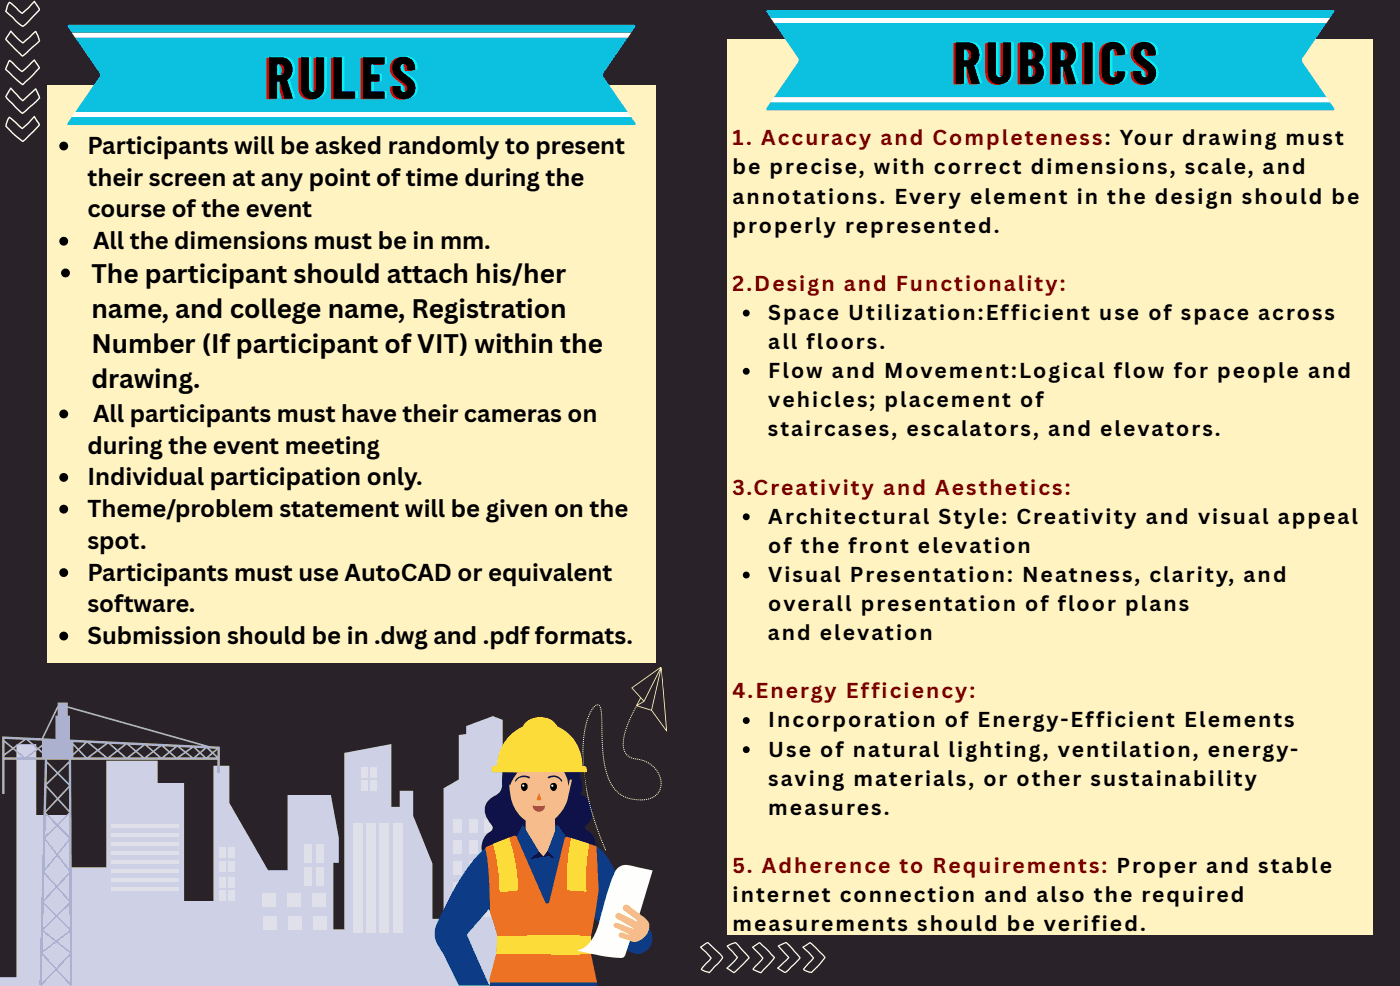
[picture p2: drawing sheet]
<svg xmlns="http://www.w3.org/2000/svg" width="210mm" height="148mm" viewBox="0 0 210 148" stroke-linecap="round" stroke-linejoin="round" font-family="sans-serif">
<path d="M0 0h209.9v147.8h-209.9z" fill="#292229"/>
<g fill="#fff3c2">
<path d="M7.1 12.7h91.3v86.7h-91.3z"/>
<path d="M109.2 5.9h96.8v134.4h-96.8z"/>
</g>
<g fill="#0cc0df">
<path d="M10.2 3.8l85-.1 .2 .2-.7 1h-83.9l-.6-.9z"/>
<path d="M10.8 17.6h83.9l.7 1-.2 .2-85-.1v-.2z"/>
<path d="M11.3 5.7h82.9l-3.7 5.4 .1 .4 3.6 5.3h-82.9l3.7-5.4-.1-.5z"/>
</g>
<g fill="#fff">
<path d="M10.8 4.9h83.9l-.5 .8h-82.9z"/>
<path d="M11.3 16.8h82.9l.5 .8h-83.9z"/>
</g>
<g fill="#0cc0df">
<path d="M115 1.5h85l.2 .1-.6 1.1h-84l-.6-.9z"/>
<path d="M115.6 15.3h84l.6 1.1-.2 .1h-85v-.3z"/>
<path d="M116.2 3.4h82.9l-3.7 5.5v.4l3.7 5.3h-82.9l3.7-5.5-.1-.4z"/>
</g>
<g fill="#fff">
<path d="M115.6 2.7h84l-.5 .7h-82.9z"/>
<path d="M116.2 14.6h82.9l.5 .7h-84z"/>
</g>
<path d="M2.5 111.6h2.9v10.7h5.3v7.8h5.3v-16h7.6v3.4h4v17.6h4.4v-20.2h2.4v5.5l5.8 10.1h3v-11.2h6.4l1.2 6.4v3.7h-.8v10h1.7v-26.5l7-1.3v9.4h1.3v-2.4h2v3.8l2.9 7.2v8.2h1.7v-19.6l2.2-1.3v-6.6l1.1-.2v-1.2l4.1-1.5 1.4 .6v8.1h.7v7.1h1.3v23.4h2.5v1.3h-79.9v-1.3h2.5z" fill-rule="evenodd" fill="#ced0e5"/>
<g fill="#dfe0ea">
<path d="M72.7 122.9h1.3v2.1h-1.3z" fill-rule="evenodd"/>
<path d="M70.3 122.9h1.3v2.1h-1.3z" fill-rule="evenodd"/>
<path d="M68 122.9h1.2v2.1h-1.2z" fill-rule="evenodd"/>
<path d="M72.7 126h1.3v2.1h-1.3z" fill-rule="evenodd"/>
<path d="M70.3 126h1.3v2.1h-1.3z" fill-rule="evenodd"/>
<path d="M68 126h1.2v2.1h-1.2z" fill-rule="evenodd"/>
<path d="M72.7 129.2h1.3v2h-1.3z" fill-rule="evenodd"/>
<path d="M70.3 129.2h1.3v2h-1.3z" fill-rule="evenodd"/>
<path d="M68 129.2h1.2v2h-1.2z" fill-rule="evenodd"/>
<path d="M72.7 132.3h1.3v2.1h-1.3z" fill-rule="evenodd"/>
<path d="M70.3 132.3h1.3v2.1h-1.3z" fill-rule="evenodd"/>
<path d="M68 132.3h1.2v2.1h-1.2z" fill-rule="evenodd"/>
<path d="M72.7 135.4h1.3v2.1h-1.3z" fill-rule="evenodd"/>
<path d="M70.3 135.4h1.3v2.1h-1.3z" fill-rule="evenodd"/>
<path d="M68 135.4h1.2v2.1h-1.2z" fill-rule="evenodd"/>
<path d="M16.7 123.6h10.2v.6h-10.2z" fill-rule="evenodd"/>
<path d="M16.7 124.9h10.2v.6h-10.2z" fill-rule="evenodd"/>
<path d="M16.7 126.3h10.2v.6h-10.2z" fill-rule="evenodd"/>
<path d="M16.7 127.7h10.2v.6h-10.2z" fill-rule="evenodd"/>
<path d="M16.7 129h10.2v.6h-10.2z" fill-rule="evenodd"/>
<path d="M16.7 130.4h10.2v.6h-10.2z" fill-rule="evenodd"/>
<path d="M16.7 131.7h10.2v.6h-10.2z" fill-rule="evenodd"/>
<path d="M16.7 133.1h10.2v.6h-10.2z" fill-rule="evenodd"/>
<path d="M54.2 115h1v1.6h-1z" fill-rule="evenodd"/>
<path d="M55.5 115h1v1.6h-1z" fill-rule="evenodd"/>
<path d="M54.2 117h1v1.6h-1z" fill-rule="evenodd"/>
<path d="M55.5 117h1v1.6h-1z" fill-rule="evenodd"/>
<path d="M59 123.4h1.4v16.4h-1.4z" fill-rule="evenodd"/>
<path d="M57 123.4h1.4v16.4h-1.4z" fill-rule="evenodd"/>
<path d="M55 123.4h1.4v16.4h-1.4z" fill-rule="evenodd"/>
<path d="M53 123.4h1.5v16.4h-1.5z" fill-rule="evenodd"/>
<path d="M47.4 126.7h1.1v2.8h-1.1z" fill-rule="evenodd"/>
<path d="M45.6 126.7h1.1v2.8h-1.1z" fill-rule="evenodd"/>
<path d="M47.4 130.2h1.1v2.7h-1.1z" fill-rule="evenodd"/>
<path d="M45.6 130.2h1.1v2.7h-1.1z" fill-rule="evenodd"/>
<path d="M47 137.4h2v2h-2z" fill-rule="evenodd"/>
<path d="M43.2 137.4h2v2h-2z" fill-rule="evenodd"/>
<path d="M39.5 137.4h2v2h-2z" fill-rule="evenodd"/>
</g>
<path d="M.3 110.5v8.6h.4v-5.1h6l-.8 33.8 .3 .1 2.2-2.4 2.2 2.4 .2-.1-.1-33.8h21.9v2h.4v-4l-1.6-.1-21.2-6v-.5h-1.5v.5l-2.4 4.8zM.7 111.4l1.1 .8-1.1 .9zM.7 110.8l2.8 .2-1.5 1.1-1.3-1zM11 111.8l.6 .7-.6 .5zM5.9 112.3l.4-.3v.7zM4.3 111l2 .1v.6l-.6 .5zM11 111.3l1.7 .1-.9 .9-.8-.8zM31.4 112.3h1l-.5 .5zM32.1 112.9l.5-.4v.9zM31.3 113.6l.6-.5 .5 .5zM30.2 112.9l.8-.6 .7 .6-.7 .7zM29.4 112.2h1.2l-.6 .6zM29.4 113.6l.6-.5 .6 .5zM28 112.8l1-.6 .8 .7-.8 .7zM27.1 112.1h1.5l-.8 .6zM27 113.6l.8-.6 .8 .6zM25.6 112.8l1-.7 1 .7-1.1 .8zM24.7 112h1.5l-.8 .7zM24.6 113.6l.8-.6 .7 .6zM23.2 112.7l1.1-.8 .9 .9-1 .8zM22.2 111.8l1.6 .1-.8 .7zM22.1 113.6l.9-.7 .8 .7zM20.6 112.7l1.2-.9 1 .9-1.2 .9zM19.4 111.7l1.9 .1-.9 .7zM19.4 113.6l1-.8 .9 .8zM17.8 112.6l1.3-.9 1.1 1-1.2 .9zM16.6 111.6l2 .1-1 .7zM16.5 113.6l1.1-.8 1 .8zM14.9 112.6l1.4-1 1.1 1-1.3 1zM13.5 111.4l2.3 .1-1.1 .9zM13.5 113.6l1.2-.9 1 .9zM11.9 112.5l1.2-1.1 1.4 1.2-1.5 1zM11 113.3l.8-.7 .9 1h-1.7zM4.2 113.6l1.5-1.1 .6 .5v.6zM2.2 112.3l1.7-1.3 1.6 1.3-1.7 1.3zM8.7 106.3v1h-.4v3.5l-1.8-.1zM10.2 106.2l20.2 5.7-19.9-1v-3.6h-.3zM6.4 142.9l2-1.5 2.1 1.6-2.1 2.2zM6.5 139.8l1.7 1.4-1.8 1.4zM6.5 139.5l2-1.9 1.9 1.9-2 1.6zM6.6 135.6l1.7 1.8-1.8 1.8zM8.5 133.2l1.9 2.2-1.9 1.8-1.9-1.9zM6.7 131.1l1.6 1.9-1.7 1.9zM8.8 123.8l1.6-1.6v3.2zM6.8 125.7l1.8-1.8 1.8 1.9-1.8 2.2zM10.4 126.2v4.2l-1.7-2.2zM8.6 128.4l1.8 2.4-1.9 2-1.8-2zM6.8 126.1l1.6 2.1-1.7 2.2zM6.9 122.2l1.5 1.6-1.6 1.5zM8.7 120l1.7 1.9-1.8 1.7-1.7-1.7zM10.3 118.2l.1 3.3-1.6-1.7zM7 118.1l1.5 1.7-1.6 1.7zM7.1 114.5l1.4 1.5-1.5 1.4zM7 117.8l1.7-1.7 1.6 1.8-1.6 1.7zM8.8 116l1.5-1.5v3zM10.4 131.2v3.8l-1.7-2zM8.7 137.4l1.7-1.7v3.5zM8.6 141.2l1.8-1.4 .1 2.9zM10.5 143.4v4l-1.9-2zM6.4 143.3l1.9 2.1-2 2.1zM7.1 114h3.2v.2l-1.6 1.6-1.6-1.6zM.7 113.4l1.3-1 1.4 1.2h-2.7z" fill-rule="evenodd" fill="#abb1ce"/>
<g fill="#dfe0ea">
<path d="M46.9 134h2.1v2.1h-2.1z" fill-rule="evenodd"/>
<path d="M43.2 134h2v2.1h-2z" fill-rule="evenodd"/>
<path d="M39.4 134h2.1v2.1h-2.1z" fill-rule="evenodd"/>
<path d="M33 127.1h.9v1.6h-.9z" fill-rule="evenodd"/>
<path d="M34.3 127.1h.9v1.6h-.9z" fill-rule="evenodd"/>
<path d="M33 129.1h.9v1.6h-.9z" fill-rule="evenodd"/>
<path d="M34.3 129.1h.9v1.6h-.9z" fill-rule="evenodd"/>
<path d="M33 131.6h.9v1.6h-.9z" fill-rule="evenodd"/>
<path d="M34.3 131.6h.9v1.6h-.9z" fill-rule="evenodd"/>
<path d="M33 133.6h.9v1.6h-.9z" fill-rule="evenodd"/>
<path d="M34.3 133.6h.9v1.6h-.9z" fill-rule="evenodd"/>
</g>
<path d="M76.9 112.3a6.1 6.1 0 0 1 9.9 1.9l.3 1.1-.1 1.2a3.2 3.2 0 0 1 .1 2.6 2.75 2.75 0 0 1 .7 4.9 .96 .96 0 0 0 .7 .9 2.79 2.79 0 0 1 .6 3.2v.7a6.3 6.3 0 0 1-4.1 1.7 33 33 0 0 1-12.1-1.5 2.98 2.98 0 0 1-.5-2.6l.3-.8 .5-.6a.83 .83 0 0 0 .6-1.2 2.89 2.89 0 0 1-.8-3.4 4.4 4.4 0 0 1 1.7-1.3 1.63 1.63 0 0 0 .6-1.3 7.6 7.6 0 0 1 1.6-5.5z" fill="#0f1149"/>
<path d="M78.2 115.2a3.9 3.9 0 0 1 5.2-.4 3.1 3.1 0 0 1 1.7 2l.2 1.1 .2-1 .3 .1-.5 2.4a5.7 5.7 0 0 1-2.1 3.4l.1 2.7-1.8 4.2-2.6-4.8v-1.8a5.8 5.8 0 0 1-2.4-4.7l-.1-.7 .1-.1v.2l.5-1z" fill="#f7bc8c"/>
<path d="M80.9 119l.4 1h-.8z" fill="#ed7224"/>
<g fill="#0f1149">
<path d="M77.6 116.7a1.53 1.53 0 0 1 1.9-.1l-.1 .1a1.58 1.58 0 0 0-2.1 .5v-.1z"/>
<path d="M82.2 116.5a1.46 1.46 0 0 1 2.2 .7l-.1 .1a1.59 1.59 0 0 0-2-.6z"/>
</g>
<path d="M82.7 117.5a.57 .57 0 0 1 .9 .5 .57 .57 0 0 1-.8 .5l-.3-.5z" fill="#000001"/>
<circle cx="82.9" cy="117.9" r=".17" fill="#fefefe"/>
<path d="M78.3 117.5a.58 .58 0 0 1 .9 .5 .58 .58 0 0 1-.8 .6l-.2-.6z" fill="#000001"/>
<circle cx="78.5" cy="117.8" r=".17" fill="#fefefe"/>
<path d="M80 120.8l1.1 .1 .7-.1a.9 .9 0 0 1-.9 1 .9 .9 0 0 1-.9-1z" fill="#aa4349"/>
<path d="M78.9 123.1a3.7 3.7 0 0 0 4.4-.3v2.1l-.1 .6-1 2.6-.7 1-.6-.8-2-3.2z" fill="#f7bc8c"/>
<path d="M76.4 110.5l1.5-1.2a1.08 1.08 0 0 0 .8-.7 3.2 3.2 0 0 1 4.9 .3 6.5 6.5 0 0 1 3.8 6 .6 .6 0 0 1 .6 .3 .6 .6 0 0 1 0 .6h-14.2v-.4a.46 .46 0 0 1 .2-.5 .46 .46 0 0 1 .5 0 7.2 7.2 0 0 1 1.9-4.4z" fill="#fcdc39"/>
<g fill="#fac31d">
<path d="M74 114.9l12.5 .1a1.91 1.91 0 0 1 1.5 .1v.7h-14.2v-.6z"/>
<path d="M79 108.3a3.2 3.2 0 0 1 4.6 .6l-.2 .4a12 12 0 0 0-1 4h-2.7a9.5 9.5 0 0 0-1.2-4.3z"/>
</g>
<path d="M72.4 127.5a13.9 13.9 0 0 1 3.9-1.7l1.3-.5 .9-1.6 2.5 4.2 .5 .6 .7-.9 1.1-2.9v-.7l.4-.2 1.2 1.7 4.6 1.5 .7 .5a13.3 13.3 0 0 1 2.5 3.8l3.9 7.4 .7 .2a2.56 2.56 0 0 1-1.3 4.2 3.4 3.4 0 0 1-2.5-1l-.8-.8-1.6-1.1-1.9-2.6-.5 2.6v3l1 4.7h-16.3l1.1-4.7 .2-2.8-1.3-4-3.4 3.8 3.4 7.7h-4.5l-2.3-4.7-.6-1a3.6 3.6 0 0 1-.2-4.3l2.2-4.3 1.6-2.6a20 20 0 0 1 2.8-3.5z" fill="#0e3b85"/>
<path d="M72.9 127.1l3.7-1.5 .5-.2h.3l4.4 9.9 .3 .2 .3-.2 2.4-9.7 .3-.1 4.2 1.4 .2 .3 .3 6.3-1.1 6.8v2.8l.9 4.3h-15.9l-.2-.1-.1-.3 1-3.8a8.7 8.7 0 0 0 .2-2.9l-.8-2.8a2.2 2.2 0 0 1-.3-1.5 46.5 46.5 0 0 0-.7-8.7z" fill="#ed7224"/>
<g fill="#fcdc39">
<path d="M74.6 140.3h14.1v2.9h-14.3z"/>
<path d="M85.7 125.7l2.4 .8a.48 .48 0 0 1 .2 .7l-.3 3.4v3.2l-2.9-.3a25.4 25.4 0 0 1 .5-7.1z"/>
<path d="M74 126.6l2.4-1a22 22 0 0 1 1.3 8l-2.7 .1a26.6 26.6 0 0 0-1-7.1z"/>
</g>
<g fill="#0f1149">
<path d="M82.1 127.6l1.2 1.3-1-.5-.8 .1z"/>
<path d="M79.4 128.9l1.5-1.1 .7 .7z"/>
</g>
<path d="M92.6 130.3a2.23 2.23 0 0 1 2.6-.3l2.7 .6-2.2 7.6-1.7 4.5a.93 .93 0 0 1-1.3 1 31.2 31.2 0 0 1-5.8-1l-.3-.1a3.7 3.7 0 0 0 2.7-2.5l.6-1.6 1-3.9a19.4 19.4 0 0 1 1.7-4.3z" fill="#fefefe"/>
<path d="M93.6 135.8a.82 .82 0 0 1 1.1 .3l1.3 1a4.3 4.3 0 0 1 1.4 1.4 2.52 2.52 0 0 1-2.3 2.8l-1.8-.6a.46 .46 0 0 1-.5-.6 .46 .46 0 0 1 .8-.2l1 .4-1.7-.9a.91 .91 0 0 1-.8-.7l.2-.3h.2l2.6 1-2.2-1.4a.54 .54 0 0 1-.6-.4 .54 .54 0 0 1 .3-.6 .78 .78 0 0 1 .9 .2l2.1 1.1-.2-.4-1.4-1a.65 .65 0 0 1-.4-1.1z" fill="#f7bc8c"/>
<path d="M95.4 106l-.1 .1 .1 .1 .1-.2zM95.3 106.2l-.1 .2h.1l.1-.1zM95.1 106.5l-.1 .1 .2 .1v-.1zM95 106.7l-.1 .2h.1l.1-.1zM94.8 107v.1l.1 .1 .1-.1zM94.7 107.3l-.1 .1 .2 .1v-.2zM94.6 107.5l-.1 .2h.2v-.1zM94.5 107.8l-.1 .1 .1 .1 .1-.1zM94.3 108.1v.1l.1 .1 .1-.2zM94.2 108.4v.1h.1l.1-.1zM94.1 108.6v.2h.1l.1-.1zM94 108.9v.1l.1 .1 .1-.1zM93.9 109.2v.1l.1 .1 .1-.2zM93.8 109.5v.1h.1l.1-.1zM93.7 109.7v.2h.1l.1-.1zM93.7 110l-.1 .2h.2v-.1zM93.6 110.3v.2h.1v-.1zM93.5 110.6v.2h.2v-.2zM93.5 110.9v.2h.1v-.2zM93.5 111.2v.2h.1v-.2zM93.4 111.5v.1h.2v-.1zM93.4 111.8l.1 .1h.1v-.1zM93.5 112.1v.1h.1v-.1zM93.5 112.4l.1 .1h.1v-.1zM93.6 112.7l.1 .1h.1v-.2zM93.8 113v.1l.2-.1-.1-.1zM93.9 113.2l.1 .1 .1-.1v-.1zM94.3 113.3l-.1 .1 .1 .1 .1-.1zM94.5 113.5l-.1 .1 .1 .1 .1-.2zM94.7 113.6v.1l.1 .1 .1-.2zM95 113.7v.1l.1 .1v-.2zM95.3 113.8v.1h.1v-.1zM95.6 113.8v.1l.1 .1v-.2zM95.9 113.8l-.1 .2h.2v-.1zM96.2 113.9l-.1 .1 .2 .1v-.2zM96.4 114v.1l.1 .1 .1-.2zM96.7 114.1v.1l.1 .1 .1-.2zM97 114.2l-.1 .1 .2 .1v-.1zM97.3 114.3l-.1 .2h.1l.1-.1zM97.5 114.5l-.1 .1 .2 .1v-.1zM97.8 114.7l-.1 .1 .1 .1 .1-.1zM98 114.9l-.1 .1 .1 .1 .1-.1zM98.1 115.2l.1 .1 .1-.1-.1-.1zM98.3 115.4l.1 .1 .1-.1-.1-.1zM98.5 115.6l.1 .1 .1-.1-.1-.1zM98.6 115.8l.1 .2 .1-.1v-.1zM98.8 116.1v.1h.2l-.1-.2zM98.9 116.4v.1l.2-.1-.1-.1zM99 116.6v.2l.2-.1-.1-.1zM99.1 116.9v.2l.1-.1v-.1zM99.1 117.2v.1h.2v-.1zM99.1 117.5v.1h.2v-.1zM99.1 117.8v.1h.2v-.1zM99.1 118l-.1 .2h.2v-.1zM99 118.3v.2h.1v-.1zM98.9 118.6l-.1 .1 .2 .1v-.2zM98.8 118.8l-.1 .1 .1 .1 .1-.1zM98.6 119l-.1 .1 .1 .2 .1-.2zM98.3 119.3v.1h.2l-.1-.2zM98 119.5l.1 .1 .1-.1-.1-.1zM97.8 119.6v.1h.2l-.1-.1zM97.5 119.7v.2l.2-.1-.1-.1zM97.2 119.8l.1 .1h.1v-.1zM96.9 119.9l.1 .1h.1v-.2zM96.7 119.9v.1h.1v-.1zM96.4 119.9v.2l.1-.1v-.1zM96.1 119.9v.2h.1v-.2zM95.8 119.9v.2h.1v-.2zM95.5 119.9v.1h.1v-.1zM95.2 119.9v.1h.1l.1-.1zM94.9 119.8v.1l.1 .1 .1-.2zM94.6 119.7v.2h.1l.1-.1zM94.4 119.7l-.1 .1 .2 .1v-.2zM94.1 119.6l-.1 .1 .2 .1v-.2zM93.8 119.5v.1l.1 .1v-.2zM93.5 119.4v.1l.1 .1 .1-.2zM93.3 119.2l-.1 .1 .2 .1v-.1zM93.1 119.1l-.1 .1 .1 .1 .1-.2zM92.8 118.9l-.1 .1 .2 .1v-.1zM92.6 118.7l-.1 .1 .1 .1 .1-.1zM92.3 118.6l.1 .1 .1-.1-.1-.1zM92.1 118.3l.1 .2 .1-.1-.1-.2zM91.9 118.1l.1 .1 .1-.1v-.1zM91.8 117.9l.1 .1 .1-.1-.1-.1zM91.6 117.6l.1 .1h.1v-.2zM91.5 117.3l.1 .2 .1-.1-.1-.1zM91.4 117.1v.1l.2-.1-.1-.1zM91.2 116.8l.1 .1h.1v-.2zM91.1 116.5l.1 .2 .1-.1v-.1zM91 116.2l.1 .2 .1-.1v-.1zM90.9 116l.1 .1h.1v-.2zM90.9 115.7v.1h.1v-.2zM90.8 115.4v.1h.2l-.1-.1zM90.7 115.1l.1 .1h.1v-.1zM90.7 114.8v.2l.1-.1v-.1zM90.6 114.5v.2l.2-.1v-.1zM90.6 114.2v.2h.1v-.2zM90.5 113.9v.2h.2v-.2zM90.5 113.6v.2h.1v-.2zM90.4 113.4l.1 .1h.1v-.2zM90.4 113.1v.1h.2v-.2zM90.4 112.8v.1h.2l-.1-.1zM90.4 112.5v.1h.1v-.1zM90.3 112.2l.1 .1h.1v-.1zM90.3 111.9v.1h.2v-.1zM90.3 111.6v.1h.2v-.1zM90.3 111.3v.1h.2l-.1-.1zM90.3 111v.2l.1-.1v-.1zM90.3 110.7v.2h.1v-.2zM90.3 110.4v.2h.1v-.2zM90.3 110.1v.2h.1v-.2zM90.3 109.8v.2h.1v-.2zM90.3 109.5v.2h.1v-.2zM90.2 109.2l.1 .2h.1v-.2zM90.2 108.9v.2h.2v-.2zM90.2 108.7v.1h.2v-.1zM90.2 108.4v.1h.2v-.1zM90.2 108.1v.1h.2v-.1zM90.2 107.8v.1h.2v-.1zM90.2 107.5v.1h.2v-.1zM90.2 107.2v.1h.1v-.1zM90.2 106.9v.1h.1v-.1zM90.1 106.6v.2l.2-.1v-.1zM90.1 106.3v.2l.2-.1-.1-.1zM90 106.1v.1h.2l-.1-.2zM89.9 105.7v.1v.1h.2zM89.6 105.7v.1h.2v-.1zM89.3 105.8l.1 .1 .1-.1v-.1zM89.1 106l.1 .1 .1-.1-.1-.1zM89 106.1l-.1 .1 .1 .1 .1-.1zM88.8 106.3l-.1 .2h.1l.1-.1zM88.6 106.6v.1l.1 .1 .1-.1zM88.5 106.9l-.1 .1 .2 .1v-.2zM88.4 107.1l-.1 .2h.2v-.1zM88.3 107.4l-.1 .1 .1 .1 .1-.1zM88.2 107.7l-.1 .1 .2 .1v-.2zM88.1 108l-.1 .1h.2v-.1zM88 108.2l-.1 .2h.2v-.1zM87.9 108.5v.2h.1v-.1zM87.8 108.8v.2h.1l.1-.2zM87.8 109.1l-.1 .1 .2 .1v-.2zM87.7 109.4v.1l.1 .1 .1-.2zM87.7 109.7l-.1 .1h.2v-.1zM87.6 110v.1h.1l.1-.1zM87.6 110.3l-.1 .1h.2v-.1zM87.5 110.6v.1h.2v-.1zM87.5 110.9v.1h.1v-.1zM87.5 111.1v.2h.1v-.1zM87.4 111.4v.2h.2v-.2zM87.4 111.7v.2h.2v-.2zM87.4 112v.2h.2v-.2zM87.4 112.3v.2h.1v-.2zM87.4 112.6v.2h.1v-.2zM87.4 112.9v.2h.1v-.2zM87.4 113.2v.1h.1v-.1zM87.4 113.5v.1h.1v-.1zM87.4 113.8v.1h.2l-.1-.1zM87.4 114.1v.1h.2v-.1zM87.4 114.4v.1h.2v-.1zM87.4 114.7l.1 .1h.1v-.1zM87.5 115v.1h.1v-.1zM87.5 115.3v.1h.1v-.2zM87.5 115.6v.1h.2v-.2zM87.5 115.8l.1 .2h.1v-.2zM87.6 116.1v.2h.1v-.2zM87.6 116.4v.2h.2v-.2zM87.7 116.7v.2l.1-.1v-.1zM87.7 117v.2l.2-.1-.1-.1zM87.7 117.3l.1 .2 .1-.1v-.1zM87.8 117.6v.1h.2l-.1-.1zM87.8 117.9l.1 .1h.1v-.1zM87.9 118.2v.1h.2l-.1-.1zM87.9 118.5l.1 .1h.1v-.2zM88 118.8v.1h.2l-.1-.2zM88.1 119v.2h.1v-.2zM88.1 119.3v.2l.2-.1v-.1zM88.2 119.6v.2l.2-.1-.1-.1zM88.2 119.9l.1 .1h.1v-.1zM88.3 120.2v.1h.2v-.1zM88.4 120.5v.1h.2l-.1-.2zM88.5 120.8v.1h.1v-.2zM88.5 121l.1 .2h.1v-.2zM88.6 121.3v.2l.2-.1-.1-.1zM88.7 121.6v.2l.2-.1-.1-.1zM88.8 121.9v.1h.1v-.1zM88.8 122.2l.2-.1v.2h-.1zM88.9 122.5l.1 .1h.1v-.2zM89 122.7l.1 .2 .1-.1v-.1zM89.1 123l.1 .2 .1-.1-.1-.1zM89.2 123.3v.1h.2l-.1-.1zM89.3 123.6v.1h.2l-.1-.2zM89.4 123.9v.1h.2l-.1-.2zM89.5 124.1v.2l.2-.1-.1-.1zM89.6 124.4v.2l.2-.1-.1-.1zM89.7 124.7v.1h.2l-.1-.2zM89.8 125v.1h.2l-.1-.2zM89.9 125.2v.2l.2-.1-.1-.1zM90 125.5v.2l.2-.1-.1-.1zM90.1 125.8v.1h.2l-.1-.2zM90.2 126.1v.1l.2-.1-.1-.1zM90.3 126.3h.1l.1 .1-.1 .1zM90.4 126.6l.1 .1h.1l-.1-.1zM90.5 126.9l.1 .1h.1v-.2zM90.6 127.2l.2-.1v.1l-.1 .1zM90.8 127.4v.2l.1-.1v-.1zM90.9 127.7v.1l.1-.1v-.1zM95.5 105.7v.1l.1 .1 .1-.1z" fill="#fff"/>
<path d="M99.2 100.5l-1.4 6 2.2 2.9zM94.9 103.2l1.7 1.9 2.5-4.9zM99.1 100.5l-2.4 4.7-1 .6 2 .7zM96.2 104.8l-.5 .9 .8-.5zM94.8 103.1l4.5-3.1 .8 9.7h-.1l-2.3-3.1-2.2-.7 .6-1.2z" fill="#fff3c2"/>
<g fill="#000">
<circle cx="9.6" cy="36.2" r=".66"/>
<circle cx="9.6" cy="21.9" r=".66"/>
<circle cx="9.8" cy="40.9" r=".66"/>
<circle cx="112" cy="47" r=".51"/>
<circle cx="112" cy="55.7" r=".51"/>
<circle cx="9.6" cy="76.4" r=".66"/>
<circle cx="9.6" cy="71.6" r=".66"/>
<circle cx="9.6" cy="62.1" r=".66"/>
<circle cx="112" cy="77.5" r=".51"/>
<circle cx="9.6" cy="95.4" r=".66"/>
<circle cx="9.6" cy="85.9" r=".66"/>
<circle cx="112" cy="86.3" r=".51"/>
<circle cx="112" cy="112.4" r=".51"/>
<circle cx="112" cy="108.1" r=".51"/>
</g>
<g fill="#fff">
<path d="M120.4 142v.1l1.6 1.6-1.5 1.6 .1 .3 .5 .2a.78 .78 0 0 0 1.1-.3l1.4-1.5a.45 .45 0 0 0 .3-.4 .45 .45 0 0 0-.4-.4l-1.9-1.9zM120.6 142.1l1-.6 2.1 2.1-1.4 1.6a.93 .93 0 0 1-1.5 .3l-.1-.1 1.5-1.7zM105.1 142v.1l1.5 1.6-1.3 1.4-.1 .2 .1 .3 1.2 .4 1.8-1.9a.49 .49 0 0 0 .2-.5 .49 .49 0 0 0-.3-.4l-2-1.9zM105.3 142.1l.9-.6 2.1 2.1-1.6 1.9a.35 .35 0 0 1-.3 .3 .35 .35 0 0 1-.3-.1l-.7-.3 1-1.1a.5 .5 0 0 0 .3-.4 .5 .5 0 0 0-.2-.5zM109.1 141.9v.2l1.4 1.4a.99 .99 0 0 1-.6 .9l-.9 .8 1.1 .7a1.66 1.66 0 0 0 1-.8l1.4-1.3a1.57 1.57 0 0 0-.8-1.1l-1.3-1.4zM109.3 141.9l.6-.3a.45 .45 0 0 1 .8 .2l1.1 1.3a.61 .61 0 0 1 .5 .6l-2.1 2.1-1-.6 1-.8a1.04 1.04 0 0 0 .5-.9zM112.9 142v.1l1.5 1.6-1.5 1.6 .2 .3 .6 .2a.46 .46 0 0 0 .5 .2 .46 .46 0 0 0 .3-.3l1.4-1.5 .4-.6-2.2-2.3-.3 .1zM113.1 142.1l.9-.6 2.1 2.1-1.9 2.2-1.1-.4 1.2-1.2a.49 .49 0 0 0 .2-.5 .49 .49 0 0 0-.3-.5zM116.7 141.8l.1 .2 1.4 1.6-1.6 1.6v.1l.7 .4a.62 .62 0 0 0 1.1-.1l1.7-1.8a1.77 1.77 0 0 0-.8-1.1l-1.2-1.4zM116.9 141.9l1.1-.4 1.9 2.2-2.1 2.1-1-.6 1.3-1.1 .3-.5z"/>
<path d="M1.3 17.5l-.3 .7a.87 .87 0 0 0 .3 1.2l.9 1a2.57 2.57 0 0 0 1.3 .9l2.2-2.2 .3-.3-.1-.3-.7-1.1-1.9 1.8-1.6-1.5zM1.4 17.7l1.9 1.7 1-.9 .8-.8 .7 1-2.4 2.4-1.2-1-1-1a.67 .67 0 0 1 0-.9zM1.3 .3l-.3 .6-.2 .8 1.9 1.8a.82 .82 0 0 0 .9 .5l2.4-2.5-.1-.4-.7-1-1.9 1.8-1.6-1.5zM1.4 .5l1.4 1.3 .6 .3 .9-.8 .8-.9 .7 1-1.2 1.3a2.95 2.95 0 0 1-1.2 1.1l-2.1-1.9a.39 .39 0 0 1-.3-.2 .39 .39 0 0 1 .1-.4zM1.5 4.6l-.7 1.2a1.66 1.66 0 0 0 .8 1l1.7 1.7 .7-.5 2-1.9-.6-1.5-.2 .1-1.5 1.3a.33 .33 0 0 1-.3 .3 .33 .33 0 0 1-.3-.3l-1.4-1.4zM1.6 4.8l1.2 1.2 .6 .5 1.9-1.6 .3 .5a.81 .81 0 0 1-.4 1.3l-1.3 1.1a.63 .63 0 0 1-.6 .4l-2.3-2.3zM1.3 9l-.4 1a.44 .44 0 0 0 .2 .8l1.5 1.4 .8 .6 1.6-1.5 1-1.1-.8-1.3-1.9 1.7-1.6-1.4zM1.5 9.2l.8 .8a2.06 2.06 0 0 0 1.1 .8l1.7-1.6 .7 1-2.4 2.4-2.4-2.2zM1.5 13.2l-.4 .7a.7 .7 0 0 0 .1 1.2l1.7 1.6a.55 .55 0 0 0 .5 .4 .55 .55 0 0 0 .5-.4l2-1.8a.75 .75 0 0 0-.2-1l-.2-.5-.2-.1-1.9 1.7-1.7-1.8zM1.6 13.4l1.7 1.8a1.97 1.97 0 0 0 1.1-.9l.9-.8 .2 .4a.69 .69 0 0 1-.1 1.2l-2 1.8-2.4-2.4z"/>
</g>
<g font-size="8.9" fill="#f00">
<text x="39.6" y="14.9">RULES</text>
<text x="142.6" y="12.7">RUBRIICCSS</text>
</g>
<text font-size="8.9" x="143" y="12.6">RUBRICS</text>
<text font-size="8.9" fill="#0ff" x="143.4" y="12.5">RUBR</text>
<g font-size="3.9">
<text x="13.7" y="42.4">The participant should attach his/her</text>
<text x="13.7" y="47.7">name, and college name, Registration</text>
<text x="13.7" y="53">Number (If participant of VIT) within the</text>
<text x="13.7" y="58.3">drawing.</text>
</g>
<g font-size="3.6">
<text x="13.1" y="23.1">Participants will be asked randomly to present</text>
<text x="13.1" y="27.9">their screen at any point of time during the</text>
<text x="13.1" y="32.6">course of the event</text>
<text x="14" y="37.4">All the dimensions must be in mm.</text>
<text x="14" y="63.3">All participants must have their cameras on</text>
<text x="13.1" y="68">during the event meeting</text>
<text x="13.1" y="72.8">Individual participation only.</text>
<text x="13.1" y="77.6">Theme/problem statement will be given on the</text>
<text x="13.1" y="82.3">spot.</text>
<text x="13.1" y="87.1">Participants must use AutoCAD or equivalent</text>
<text x="13.1" y="91.8">software.</text>
<text x="13.1" y="96.6">Submission should be in .dwg and .pdf formats.</text>
</g>
<g font-size="3.2" fill="#7a0000">
<text x="109.9" y="21.8">1. Accuracy and Completeness: Your drawing must</text>
<text x="109.9" y="43.6">2.Design and Functionality:</text>
<text x="109.9" y="74.2">3.Creativity and Aesthetics:</text>
<text x="109.9" y="104.7">4.Energy Efficiency:</text>
<text x="109.9" y="130.9">5. Adherence to Requirements: Proper and stable</text>
</g>
<g font-size="3.2">
<text x="109.9" y="26.2">be precise, with correct dimensions, scale, and</text>
<text x="109.9" y="30.5">annotations. Every element in the design should be</text>
<text x="109.9" y="34.9">properly represented.</text>
<text x="115.3" y="48">Space Utilization:Efficient use of space across</text>
<text x="115.3" y="52.4">all floors.</text>
<text x="115.3" y="56.7">Flow and Movement:Logical flow for people and</text>
<text x="115.2" y="65.5">staircases, escalators, and elevators.</text>
<text x="115.3" y="61.1">vehicles; placement of</text>
<text x="115.3" y="78.6">Architectural Style: Creativity and visual appeal</text>
<text x="115.3" y="82.9">of the front elevation</text>
<text x="115.3" y="87.3">Visual Presentation: Neatness, clarity, and</text>
<text x="115.3" y="91.6">overall presentation of floor plans</text>
<text x="115.2" y="96">and elevation</text>
<text x="115.3" y="109.1">Incorporation of Energy-Efficient Elements</text>
<text x="115.3" y="113.5">Use of natural lighting, ventilation, energy-</text>
<text x="115.3" y="117.8">saving materials, or other sustainability</text>
<text x="115.3" y="122.2">measures.</text>
<text x="109.9" y="135.3">internet connection and also the required</text>
<text x="109.9" y="139.7">measurements should be verified.</text>
</g>
</svg>
